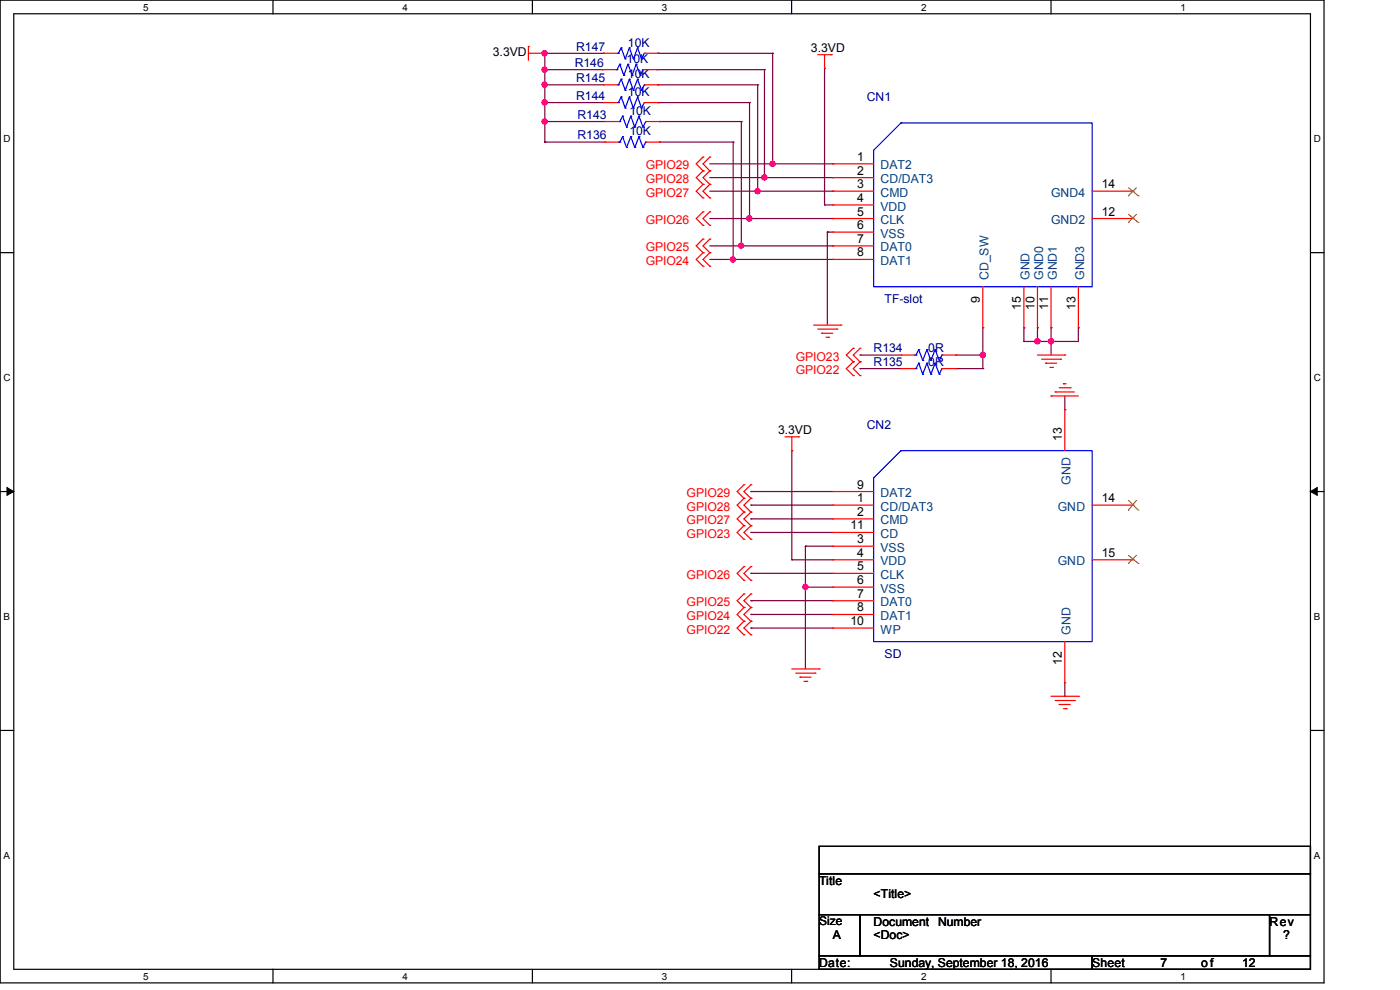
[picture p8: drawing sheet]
<svg xmlns="http://www.w3.org/2000/svg" width="297mm" height="210mm" viewBox="0 0 297 210" stroke-linecap="round" stroke-linejoin="round" font-family="sans-serif">
<path d="M0 0h280.9v208.5h-280.9zM2.9 2.9h275.1v202.7h-275.1z" fill="none" stroke="#000" stroke-width=".25"/>
<g fill="#fff">
<path d="M30.4 .3h1.1v2.4h-1.1z"/>
<path d="M30.4 205.9h1.1v2.3h-1.1z"/>
</g>
<path d="M57.9 0v2.9M57.9 205.6v2.9" fill="none" stroke="#000" stroke-width=".25"/>
<g fill="#fff">
<path d="M85.4 .3h1.1v2.4h-1.1z"/>
<path d="M85.4 205.9h1.1v2.3h-1.1z"/>
</g>
<path d="M112.9 0v2.9M112.9 205.6v2.9" fill="none" stroke="#000" stroke-width=".25"/>
<g fill="#fff">
<path d="M140.4 .3h1.2v2.4h-1.2z"/>
<path d="M140.4 205.9h1.2v2.3h-1.2z"/>
</g>
<path d="M167.9 0v2.9M167.9 205.6v2.9" fill="none" stroke="#000" stroke-width=".25"/>
<g fill="#fff">
<path d="M195.4 .3h1.2v2.4h-1.2z"/>
<path d="M195.4 205.9h1.2v2.3h-1.2z"/>
</g>
<path d="M223 0v2.9M223 205.6v2.9" fill="none" stroke="#000" stroke-width=".25"/>
<g fill="#fff">
<path d="M250.4 .3h1.2v2.4h-1.2z"/>
<path d="M250.4 205.9h1.2v2.3h-1.2z"/>
<path d="M.8 28.2h1.4v2.4h-1.4z"/>
<path d="M278.7 28.2h1.5v2.4h-1.5z"/>
<path d="M.8 78.9h1.4v2.3h-1.4z"/>
<path d="M278.7 78.9h1.5v2.3h-1.5z"/>
</g>
<path d="M0 53.6h2.9M278 53.6h2.9" fill="none" stroke="#000" stroke-width=".25"/>
<g fill="#fff">
<path d="M.8 129.6h1.3v2.3h-1.3z"/>
<path d="M278.7 129.6h1.4v2.3h-1.4z"/>
</g>
<path d="M0 104.3h2.9M278 104.3h2.9" fill="none" stroke="#000" stroke-width=".25"/>
<path d="M1.5 103.4l1.4 .9-1.4 .8zM278 104.3l1.4-.9v1.7z" fill="#000" stroke="#000" stroke-width=".21"/>
<g fill="#fff">
<path d="M.8 180.3h1.3v2.3h-1.3z"/>
<path d="M278.7 180.3h1.4v2.3h-1.4z"/>
</g>
<path d="M0 154.9h2.9M278 154.9h2.9M173.8 179.5h104.2v5.8h-104.2zM173.8 185.3h104.2v8.7h-104.2zM173.8 194h8.7v8.7h-8.7zM182.5 194h86.8v8.7h-86.8zM269.3 194h8.7v8.7h-8.7zM173.8 202.7h57.9v2.9h-57.9zM231.7 202.7h46.3v2.9h-46.3z" fill="none" stroke="#000" stroke-width=".25"/>
<g fill="none" stroke="#800040" stroke-width=".25">
<path d="M115 11.3h13M115.6 11.3h.1M115.6 18h.1M115.6 18h12.4M115.6 14.8h12.1M115.6 11.3v18.8M127.7 14.8h.1M128 11.3h.1M139.3 14.8h.1M139.3 14.8h22.9M139.6 18h.1M139.6 11.3h.1"/>
<path d="M139.6 18h21.1M139.6 11.3h24.3M160.7 18h.1M160.7 18v22.6M162.2 14.8h.1M162.2 14.8v22.9M163.9 11.3h.1M163.9 11.3v23.5M174.9 14.5h.1M174.9 14.5v29M115.6 30.1h.1M115.6 25.8h.1"/>
<path d="M115.6 21.8h.1M115.6 30.1h12.7M115.6 25.8h12.7M115.6 21.8h12.4M139.6 21.8h.1M139.6 21.8h19.4M139.9 30.1h.1M139.9 25.8h.1M139.9 30.1h15.6M139.9 25.8h17.4M150.6 34.8h26.1M150.6 37.7h26.1"/>
<path d="M155.5 30.1h.1M155.5 30.1v24.9M157.3 25.8h.1M157.3 25.8v26.4M159 21.8h.1M159 21.8v24.6M162.2 37.7h.1M163.9 34.8h.1M176.7 37.7h.1M176.7 34.8h.1M150.6 40.6h26.1M150.6 46.4h26.1"/>
<path d="M150.6 52.2h26.1M150.6 55h26.1M155.5 55h.1M157.3 52.2h.1M159 46.4h.1M160.7 40.6h.1M174.9 43.5h.1M174.9 43.5h1.8M175.5 49.2h.1M175.5 49.2v19.8M175.5 49.2h1.2M176.7 55h.1"/>
<path d="M176.7 52.2h.1M176.7 46.4h.1M176.7 40.6h.1M182.5 75.3h.1M182.5 78.2h.1M182.5 75.3h8.6M182.5 78.2h8.6M202.7 75.3h5.8M202.7 78.2h5.8M208.5 75.3h.1M208.5 69.5h.1M208.5 78.2h.1"/>
<path d="M208.5 69.5v8.7M217.2 72.4h.1M217.2 69.5h.1M217.2 69.5v2.9M220.1 72.4h.1M220.1 69.5h.1M220.1 69.5v2.9M223 72.4h.1M223 69.5h.1M223 69.5v5.8M228.8 69.5h.1M228.8 69.5v2.9h-11.6"/>
<path d="M168 95.6h.1M168 95.6v23.1M225.9 86.9h.1M225.9 84v2.9M159.3 104.3h.1M159.3 107.1h.1M159.3 110.1h.1M159.3 112.9h.1M159.3 104.3h17.4M159.3 107.1h17.4M159.3 110.1h17.4M159.3 112.9h17.4"/>
<path d="M168 118.7h.1M168 118.7h8.7M170.9 115.9h.1M170.9 115.9h5.8M170.9 115.9v26M159.3 127.4h.1M159.3 130.3h.1M159.3 133.2h.1M159.3 121.6h.1M159.3 127.4h17.4M159.3 130.3h17.4M159.3 133.2h17.4"/>
<path d="M159.3 121.6h17.4M170.9 124.5h.1M170.9 124.5h5.8M225.9 147.7h.1M225.9 144.8v2.9"/>
</g>
<g fill="#f0f" stroke="#f0f" stroke-width=".25">
<circle cx="220.1" cy="72.4" r=".56"/>
<circle cx="223" cy="72.4" r=".55"/>
<circle cx="170.9" cy="124.5" r=".55"/>
<circle cx="208.5" cy="75.3" r=".56"/>
<circle cx="155.5" cy="55" r=".55"/>
<circle cx="157.2" cy="52.1" r=".55"/>
<circle cx="159" cy="46.3" r=".56"/>
<circle cx="160.7" cy="40.6" r=".55"/>
<circle cx="162.2" cy="37.6" r=".56"/>
<circle cx="163.9" cy="34.8" r=".56"/>
<circle cx="115.5" cy="25.8" r=".55"/>
<circle cx="115.5" cy="17.9" r=".55"/>
<circle cx="115.5" cy="21.7" r=".55"/>
<circle cx="115.5" cy="14.8" r=".55"/>
<circle cx="115.5" cy="11.3" r=".55"/>
</g>
<g fill="none" stroke="#f00" stroke-width=".25">
<path d="M112.1 9.9h.1M112.1 11.3h2.9M112.1 9.9v2.9M115 11.3h.1M127.7 14.8h.1M127.7 14.8h2.9M128 18h.1M128 11.3h.1M128 11.3h2.9M128 18h2.9M136.4 14.8h2.9M136.7 11.3h2.9"/>
<path d="M136.7 18h2.9M139.3 14.8h.1M139.6 18h.1M139.6 11.3h.1M173.5 11.6h2.9M174.9 14.5h.1M174.9 11.6v2.9M176.4 11.6h.1M128 21.8h.1M128 21.8h2.9M128.3 25.8h.1M128.3 30.1h.1"/>
<path d="M128.3 25.8h2.9M128.3 30.1h2.9M136.7 21.8h2.9M137 25.8h2.9M137 30.1h2.9M139.6 21.8h.1M139.9 25.8h.1M139.9 30.1h.1M149.1 33.3h.1M149.1 36.2h.1M149.1 39.1h.1M149.1 33.3l-1.4 1.5 1.4 1.4"/>
<path d="M149.1 36.2l-1.4 1.5 1.4 1.4M149.1 39.1l-1.4 1.5 1.4 1.4M150.6 33.3h.1M150.6 36.2h.1M150.6 39.1h.1M150.6 33.3l-1.5 1.5 1.5 1.4M150.6 36.2l-1.5 1.5 1.5 1.4M150.6 39.1l-1.5 1.5 1.5 1.4M176.7 34.8h.1M176.7 37.7h.1M176.7 34.8h8.6M176.7 37.7h8.6"/>
<path d="M149.1 42h.1M149.1 44.9h.1M149.1 47.8h.1M149.1 50.7h.1M149.1 53.6h.1M149.1 56.5h.1M149.1 44.9l-1.4 1.5 1.4 1.4M149.1 50.7l-1.4 1.5 1.4 1.4M149.1 53.6l-1.4 1.4 1.4 1.5M150.6 42h.1M150.6 44.9h.1M150.6 47.8h.1"/>
<path d="M150.6 50.7h.1M150.6 53.6h.1M150.6 56.5h.1M150.6 44.9l-1.5 1.5 1.5 1.4M150.6 50.7l-1.5 1.5 1.5 1.4M150.6 53.6l-1.5 1.4 1.5 1.5M176.7 40.6h.1M176.7 49.2h.1M176.7 43.5h.1M176.7 46.4h.1M176.7 52.2h.1M176.7 55h.1"/>
<path d="M176.7 40.6h8.6M176.7 49.2h8.6M176.7 43.5h8.6M176.7 46.4h8.6M176.7 52.2h8.6M176.7 55h8.6M231.7 40.6h8.7M231.7 46.4h8.7M240.4 46.4h.1M240.4 40.6h.1M172.6 69h5.8M173.5 69.8h4"/>
<path d="M174.3 70.7h.1M174.3 70.7h2.4M175.2 71.5h.6M175.8 71.5h.1M177.5 69.8h.1M178.4 69h.1M181 73.9h.1M181 76.8h.1M181 79.7h.1M181 73.9l-1.5 1.4 1.5 1.5M181 76.8l-1.5 1.4 1.5 1.5M182.5 73.9h.1"/>
<path d="M182.5 76.8h.1M182.5 79.7h.1M182.5 73.9l-1.5 1.4 1.5 1.5M182.5 76.8l-1.5 1.4 1.5 1.5M191.1 75.3h.1M191.1 78.2h.1M191.1 75.3h2.9M191.1 78.2h2.9M199.8 75.3h2.9M199.8 78.2h2.9M202.7 75.3h.1M202.7 78.2h.1"/>
<path d="M208.5 69.5h.1M208.5 60.8v8.7M217.2 69.5h.1M217.2 60.8v8.7M220.1 69.5h.1M220.1 75.3h5.8M220.1 60.8v8.7M221 76.2h4M221.8 77h.1M221.8 77h2.4M222.7 77.9h.6M223 69.5h.1"/>
<path d="M223 60.8v8.7M223.3 77.9h.1M225 76.2h.1M225.9 75.3h.1M228.8 69.5h.1M228.8 60.8v8.7M166.5 92.7h2.9M168 95.6h.1M168 92.7v2.9M169.4 92.7h.1M223 84h.1M223 84h5.8"/>
<path d="M223.9 83.1h.1M223.9 83.1h4M224.7 82.3h2.3M225.6 81.4h.1M225.6 81.4h.6M225.9 86.9h.1M225.9 86.9v8.7M227 82.3h.1M157.8 111.5h.1M157.8 114.4h.1M157.8 108.6h.1M157.8 105.7h.1"/>
<path d="M157.8 102.8h.1M157.8 111.5l-1.4 1.4 1.4 1.5M157.8 108.6l-1.4 1.5 1.4 1.4M157.8 105.7l-1.4 1.4 1.4 1.5M157.8 102.8l-1.4 1.5 1.4 1.4M159.3 111.5h.1M159.3 114.4h.1M159.3 108.6h.1M159.3 105.7h.1M159.3 102.8h.1M159.3 111.5l-1.5 1.4 1.5 1.5M159.3 108.6l-1.5 1.5 1.5 1.4"/>
<path d="M159.3 105.7l-1.5 1.4 1.5 1.5M159.3 102.8l-1.5 1.5 1.5 1.4M176.7 104.3h.1M176.7 107.1h.1M176.7 110.1h.1M176.7 118.7h.1M176.7 112.9h.1M176.7 115.9h.1M176.7 104.3h8.6M176.7 107.1h8.6M176.7 110.1h8.6M176.7 118.7h8.6"/>
<path d="M176.7 112.9h8.6M176.7 115.9h8.6M231.7 107.1h8.7M231.7 118.7h8.7M240.4 107.1h.1M240.4 118.7h.1M157.8 131.8h.1M157.8 134.7h.1M157.8 128.9h.1M157.8 126h.1M157.8 120.2h.1M157.8 123.1h.1"/>
<path d="M157.8 131.8l-1.4 1.4 1.4 1.5M157.8 128.9l-1.4 1.4 1.4 1.5M157.8 126l-1.4 1.4 1.4 1.5M157.8 120.2l-1.4 1.4 1.4 1.5M159.3 131.8h.1M159.3 134.7h.1M159.3 128.9h.1M159.3 126h.1M159.3 120.2h.1M159.3 123.1h.1M159.3 131.8l-1.5 1.4 1.5 1.5M159.3 128.9l-1.5 1.4 1.5 1.5"/>
<path d="M159.3 126l-1.5 1.4 1.5 1.5M159.3 120.2l-1.5 1.4 1.5 1.5M176.7 124.5h.1M176.7 121.6h.1M176.7 127.4h.1M176.7 130.3h.1M176.7 133.2h.1M176.7 124.5h8.6M176.7 121.6h8.6M176.7 127.4h8.6M176.7 130.3h8.6M176.7 133.2h8.6"/>
<path d="M225.9 136.1v8.7M168 141.9h5.8M168.8 142.8h4.1M169.7 143.6h.1M169.7 143.6h2.3M170.6 144.5h.6M171.2 144.5h.1M172.9 142.8h.1M173.8 141.9h.1M223 147.7h5.8M223.9 148.6h4M224.7 149.4h.1"/>
<path d="M224.7 149.4h2.3M225.6 150.3h.6M225.9 144.8h.1M226.2 150.3h.1M227.9 148.6h.1M228.8 147.7h.1"/>
</g>
<g fill="none" stroke="#00f" stroke-width=".25">
<path d="M130.6 14.8h.3M130.9 14.8h.1M130.9 18h.3M130.9 11.3h.3M131.2 18h.1M131.2 11.3h.1M131.5 13.6h.1M131.5 13.6l-.6 1.2M131.5 13.6l.8 2.4M131.8 16.8h.1M131.8 10.2h.1M131.8 16.8l-.6 1.2"/>
<path d="M131.8 16.8l.8 2.3M131.8 10.2l-.6 1.1M131.8 10.2l.8 2.3M132.3 16h.1M132.6 19.1h.1M132.6 12.5h.1M133.2 13.6h.1M133.2 13.6l-.9 2.4M133.2 13.6l.9 2.4M133.5 16.8h.1M133.5 10.2h.1M133.5 16.8l-.9 2.3"/>
<path d="M133.5 16.8l.9 2.3M133.5 10.2l-.9 2.3M133.5 10.2l.9 2.3M134.1 16h.1M134.4 19.1h.1M134.4 12.5h.1M135 13.6h.1M135 13.6l-.9 2.4M135 13.6l.8 2.4M135.3 16.8h.1M135.3 10.2h.1M135.3 16.8l-.9 2.3"/>
<path d="M135.3 16.8l.8 2.3M135.3 10.2l-.9 2.3M135.3 10.2l.8 2.3M135.8 16h.1M136.1 19.1h.1M136.1 12.5h.1M136.4 14.8h.1M136.4 14.8l-.6 1.2M136.7 18h.1M136.7 11.3h.1M136.7 18l-.6 1.1M136.7 11.3l-.6 1.2"/>
<path d="M130.9 21.8h.3M131.2 21.8h.1M131.2 25.8h.3M131.2 30.1h.3M131.5 25.8h.1M131.5 30.1h.1M131.8 20.6h.1M131.8 20.6l-.6 1.2M131.8 20.6l.8 2.3M132.1 24.6h.1M132.1 29h.1M132.1 24.6l-.6 1.2"/>
<path d="M132.1 24.6l.8 2.4M132.1 29l-.6 1.1M132.1 29l.8 2.3M132.6 22.9h.1M132.9 27h.1M132.9 31.3h.1M133.5 20.6h.1M133.5 20.6l-.9 2.3M133.5 20.6l.9 2.3M133.8 24.6h.1M133.8 29h.1M133.8 24.6l-.9 2.4"/>
<path d="M133.8 24.6l.9 2.4M133.8 29l-.9 2.3M133.8 29l.9 2.3M134.4 22.9h.1M134.7 27h.1M134.7 31.3h.1M135.3 20.6h.1M135.3 20.6l-.9 2.3M135.3 20.6l.8 2.3M135.6 24.6h.1M135.6 29h.1M135.6 24.6l-.9 2.4"/>
<path d="M135.6 24.6l.8 2.4M135.6 29l-.9 2.3M135.6 29l.8 2.3M136.1 22.9h.1M136.4 27h.1M136.4 31.3h.1M136.7 21.8h.1M136.7 21.8l-.6 1.1M137 25.8h.1M137 30.1h.1M137 25.8l-.6 1.2M137 30.1l-.6 1.2"/>
<path d="M185.3 31.9l5.8-5.8h40.6v34.7h-46.4zM191.1 26.1h.1M194 75.3h.3M194 78.2h.3M194.3 75.3h.1M194.3 78.2h.1M194.9 74.2h.1M194.9 77h.1M194.9 74.2l-.6 1.1M194.9 74.2l.8 2.3M194.9 77l-.6 1.2M194.9 77l.8 2.4"/>
<path d="M195.7 76.5h.1M195.7 79.4h.1M196.6 74.2h.1M196.6 77h.1M196.6 74.2l-.9 2.3M196.6 74.2l.9 2.3M196.6 77l-.9 2.4M196.6 77l.9 2.4M197.5 76.5h.1M197.5 79.4h.1M198.4 74.2h.1M198.4 77h.1"/>
<path d="M198.4 74.2l-.9 2.3M198.4 74.2l.9 2.3M198.4 77l-.9 2.4M198.4 77l.9 2.4M199.3 76.5h.1M199.3 79.4h.1M199.8 75.3h.1M199.8 78.2h.1M199.8 75.3l-.5 1.2M199.8 78.2l-.5 1.2M191.1 95.6h.1M185.3 101.4l5.8-5.8h40.6v40.5h-46.4z"/>
</g>
<g fill="none" stroke="#804000" stroke-width=".21">
<path d="M239.4 39.8l2.1 1.7M241.1 39.8l-1.7 1.7M239.4 47.2h.1M239.4 41.5h.1M239.4 45.4l2.1 1.8M241.1 45.4l-1.7 1.8M241.5 47.2h.1M241.5 41.5h.1M239.4 108.2h.1M239.4 119.5h.1M239.4 106.1l2.1 2.1M239.4 117.7l2.1 1.8"/>
<path d="M241.1 106.1l-1.7 2.1M241.1 117.7l-1.7 1.8M241.5 108.2h.1M241.5 119.5h.1"/>
</g>
<g font-size="2.6">
<text x="104.6" y="11.9">3.3VD</text>
<text x="172" y="11">3.3VD</text>
<text x="181.9" y="34.1">1</text>
<text x="181.9" y="37">2</text>
<text x="181.9" y="39.9">3</text>
<text x="233.7" y="39.9">14</text>
<text x="181.9" y="42.8">4</text>
<text x="181.9" y="45.7">5</text>
<text x="233.7" y="45.7">12</text>
<text x="181.9" y="48.6">6</text>
<text x="181.9" y="51.5">7</text>
<text x="181.9" y="54.4">8</text>
<text x="207.9" y="64.3" transform="rotate(-90 207.9 64.3)">9</text>
<text x="216.6" y="65.7" transform="rotate(-90 216.6 65.7)">15</text>
<text x="219.5" y="65.7" transform="rotate(-90 219.5 65.7)">10</text>
<text x="222.3" y="65.7" transform="rotate(-90 222.3 65.7)">11</text>
<text x="228.1" y="65.7" transform="rotate(-90 228.1 65.7)">13</text>
<text x="165.1" y="92.1">3.3VD</text>
<text x="225.3" y="93.6" transform="rotate(-90 225.3 93.6)">13</text>
<text x="181.9" y="103.6">9</text>
<text x="181.9" y="106.5">1</text>
<text x="233.7" y="106.5">14</text>
<text x="180.4" y="112.3">11</text>
<text x="181.9" y="109.4">2</text>
<text x="181.9" y="118.1">4</text>
<text x="181.9" y="115.2">3</text>
<text x="233.7" y="118.1">15</text>
<text x="181.9" y="123.9">6</text>
<text x="181.9" y="121">5</text>
<text x="181.9" y="126.8">7</text>
<text x="181.9" y="129.7">8</text>
<text x="180.4" y="132.6">10</text>
<text x="225.3" y="141" transform="rotate(-90 225.3 141)">12</text>
<text x="173.8" y="187.7">Title</text>
<text x="185.3" y="190.6">&lt;Title&gt;</text>
<text x="185.3" y="196.3">Document</text>
<text x="199" y="196.3">Number</text>
<text x="269.3" y="196.3">Rev</text>
<text x="176.7" y="199.3">A</text>
<text x="185.3" y="199.3">&lt;Doc&gt;</text>
<text x="272.2" y="199.3">?</text>
<text x="173.8" y="205.1">Date:</text>
<text x="188.8" y="205.1">Sunday, September 18, 2016</text>
<text x="231.7" y="205.1">Sheet</text>
<text x="246.2" y="205.1">7</text>
<text x="254.8" y="205.1">of</text>
<text x="263.5" y="205.1">12</text>
</g>
<g font-size="2.6" fill="#000080">
<text x="122.2" y="10.8">R147</text>
<text x="133.2" y="9.9">10K</text>
<text x="121.9" y="14.2">R146</text>
<text x="122.2" y="17.4">R145</text>
<text x="132.9" y="13.4">10K</text>
<text x="133.2" y="16.6">10K</text>
<text x="122.2" y="21.2">R144</text>
<text x="133.2" y="20.3">10K</text>
<text x="183.9" y="21.5">CN1</text>
<text x="122.5" y="25.2">R143</text>
<text x="122.5" y="29.6">R136</text>
<text x="133.5" y="24.3">10K</text>
<text x="133.5" y="28.7">10K</text>
<text x="187.7" y="64.3">TF-slot</text>
<text x="185.3" y="74.8">R134</text>
<text x="185.3" y="77.6">R135</text>
<text x="196.9" y="74.8">0R</text>
<text x="196.9" y="77.6">0R</text>
<text x="183.9" y="91">CN2</text>
<text x="187.7" y="139.6">SD</text>
</g>
<g font-size="2.6" fill="#f00">
<text x="137" y="35.9">GPIO29</text>
<text x="137" y="38.8">GPIO28</text>
<text x="137" y="41.7">GPIO27</text>
<text x="137" y="47.5">GPIO26</text>
<text x="137" y="53.3">GPIO25</text>
<text x="137" y="56.2">GPIO24</text>
<text x="168.8" y="76.5">GPIO23</text>
<text x="168.8" y="79.4">GPIO22</text>
<text x="145.7" y="105.5">GPIO29</text>
<text x="145.7" y="111.2">GPIO27</text>
<text x="145.7" y="108.3">GPIO28</text>
<text x="145.7" y="114.1">GPIO23</text>
<text x="145.7" y="122.8">GPIO26</text>
<text x="145.7" y="131.5">GPIO24</text>
<text x="145.7" y="128.6">GPIO25</text>
<text x="145.7" y="134.4">GPIO22</text>
</g>
<g font-size="2.6" fill="#004080">
<text x="186.8" y="35.9">DAT2</text>
<text x="186.8" y="38.9">CD/DAT3</text>
<text x="186.8" y="41.7">CMD</text>
<text x="223" y="41.7">GND4</text>
<text x="186.8" y="44.7">VDD</text>
<text x="186.8" y="47.5">CLK</text>
<text x="223" y="47.5">GND2</text>
<text x="186.8" y="50.4">VSS</text>
<text x="186.8" y="53.3">DAT0</text>
<text x="186.8" y="56.2">DAT1</text>
<text x="209.7" y="59.4" transform="rotate(-90 209.7 59.4)">CD_SW</text>
<text x="218.4" y="59.4" transform="rotate(-90 218.4 59.4)">GND</text>
<text x="221.3" y="59.4" transform="rotate(-90 221.3 59.4)">GND0</text>
<text x="224.2" y="59.4" transform="rotate(-90 224.2 59.4)">GND1</text>
<text x="230" y="59.4" transform="rotate(-90 230 59.4)">GND3</text>
<text x="186.8" y="105.5">DAT2</text>
<text x="227.1" y="102.8" transform="rotate(-90 227.1 102.8)">GND</text>
<text x="186.8" y="108.3">CD/DAT3</text>
<text x="186.8" y="111.3">CMD</text>
<text x="224.4" y="108.3">GND</text>
<text x="186.8" y="119.9">VDD</text>
<text x="186.8" y="114.1">CD</text>
<text x="186.8" y="117.1">VSS</text>
<text x="224.4" y="119.9">GND</text>
<text x="186.8" y="125.7">VSS</text>
<text x="186.8" y="122.8">CLK</text>
<text x="186.8" y="128.6">DAT0</text>
<text x="186.8" y="131.5">DAT1</text>
<text x="186.8" y="134.4">WP</text>
<text x="227.1" y="134.7" transform="rotate(-90 227.1 134.7)">GND</text>
</g>
<text font-size="2.5" x="173.8" y="196.3">Size</text>
<g font-size="2.1">
<text x="30.4" y="2.2">5</text>
<text x="85.4" y="2.2">4</text>
<text x="140.4" y="2.2">3</text>
<text x="195.4" y="2.2">2</text>
<text x="250.5" y="2.2">1</text>
<text x=".8" y="30.1">D</text>
<text x="278.7" y="30.1">D</text>
<text x=".8" y="80.8">C</text>
<text x="278.7" y="80.8">C</text>
<text x=".8" y="131.5">B</text>
<text x="278.7" y="131.5">B</text>
<text x=".8" y="182.2">A</text>
<text x="278.7" y="182.2">A</text>
<text x="30.4" y="207.8">5</text>
<text x="85.4" y="207.8">4</text>
<text x="140.4" y="207.8">3</text>
<text x="195.4" y="207.8">2</text>
<text x="250.5" y="207.8">1</text>
</g>
</svg>
